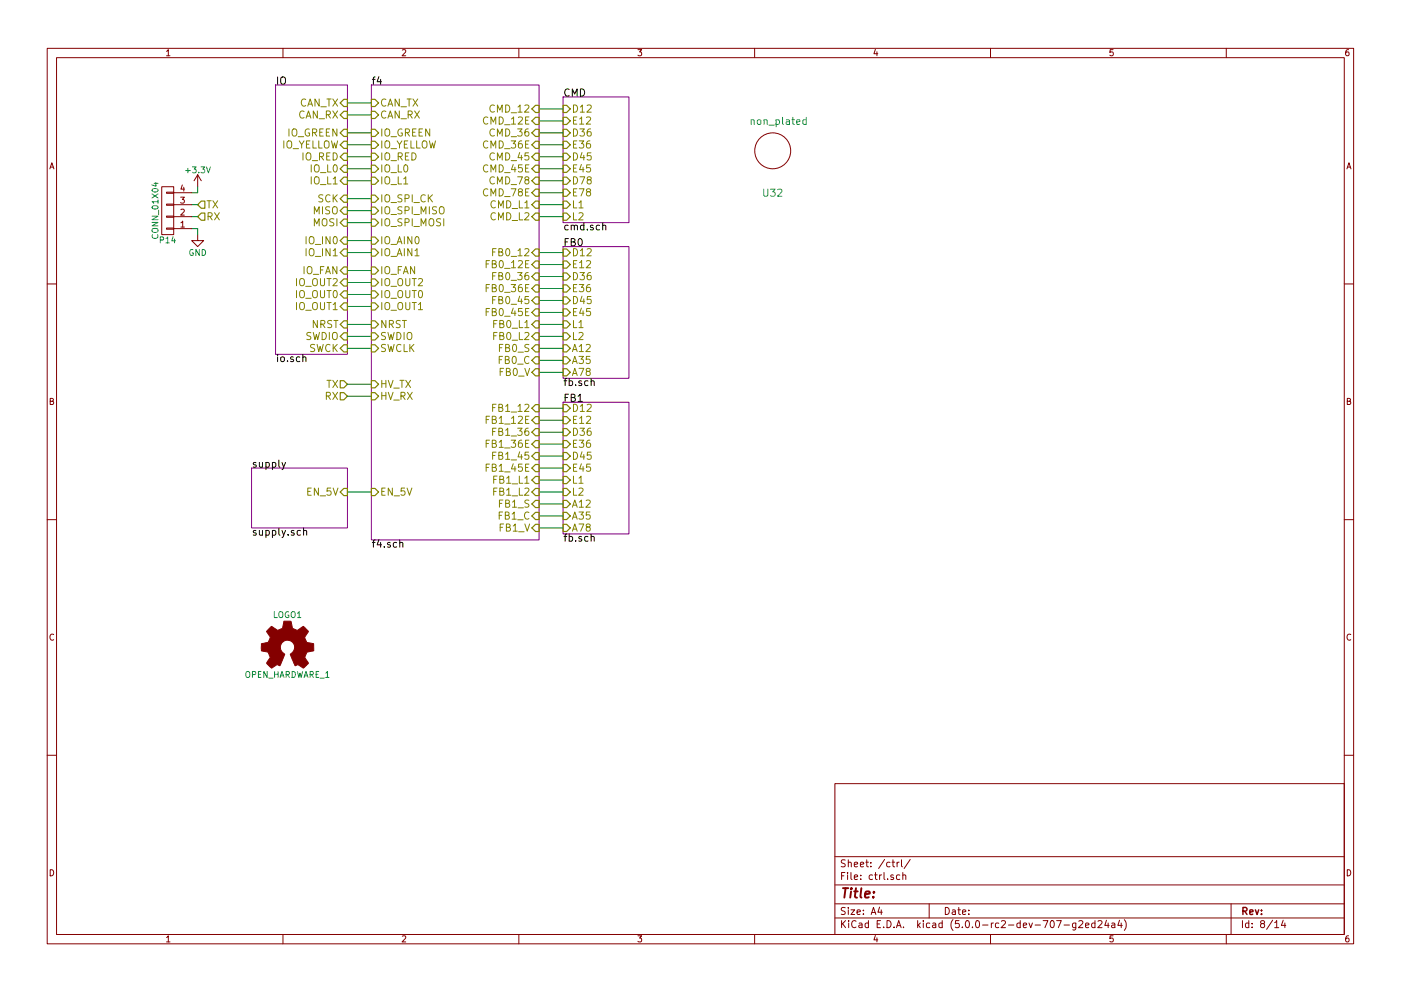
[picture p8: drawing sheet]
<svg xmlns="http://www.w3.org/2000/svg" width="297mm" height="210mm" viewBox="0 0 297 210" stroke-linecap="round" stroke-linejoin="round" font-family="sans-serif">
<g fill="none" stroke="#840000" stroke-width=".21">
<path d="M10 10.3h277v189.9h-277zM12 12.2h273v186.1h-273zM60 10.3v1.9M110 10.3v1.9M160 10.3v1.9M210 10.3v1.9M260 10.3v1.9M34.3 39.6h2.5v10.2h-2.5zM41.9 37.1l.8 1.2M41.9 37.1v2.5M41.9 37.1l-.8 1.2M35.3 40.8h1.5v.2h-1.5z"/>
<path d="M35.3 43.3h1.5v.3h-1.5zM35.3 45.8h1.5v.3h-1.5zM35.3 48.4h1.5v.2h-1.5zM36.8 48.5h3.8M36.8 46h3.8M36.8 43.4h3.8M36.8 40.9h3.8M41.9 49.8v1.2h1.3l-1.3 1.3-1.3-1.3h1.3M10 60.2h2M285 60.2h2M10 110.3h2M285 110.3h2"/>
<path d="M10 160.2h2M177 166.3h108v32h-108zM285 160.2h2M60 198.3v1.9M110 198.3v1.9M160 198.3v1.9M177 194.8h108M177 191.8h108M177 187.8h108M177 181.8h108M186.5 192.5l-.4 1h1M186.8 193v1"/>
<path d="M189.1 182.9h.6M189.3 182.4v1.3l.4 .2M190.2 182.9v1M190.6 182.9l-.4 .3M190.8 185.7l-.5-.1-.2 .3v.6l.2 .1 .5-.1M191.1 182.4v1.3l.2 .2M191.4 185.7l.2-.1 .4 .1v.9M191.4 185.1v1.5M193 182.3l-1.3 2M197 191.8v3M210 198.3v1.9M225.6 196.3h1.1"/>
<path d="M228.1 195.8v1.2l-.3 .3h-.3M228.1 195.9l-.4-.1-.3 .3 .1 .6 .2 .1 .4-.1M228.7 195.5l.6-.2 .3 .5-.9 1h.9M230.1 196.3l.8-.1-.1-.3-.4-.1-.3 .2 .1 .7h.6M232.2 195.9l-.5-.1-.3 .3 .1 .6 .2 .1 .5-.1M232.2 195.3v1.5M232.8 195.5l.6-.2 .3 .5-1 1h1M234.6 195.2l-.4 1.1h1M234.9 195.8v1M235.7 195.9h.6l.1 .9M236.4 196.2l-.5 .1-.2 .2 .2 .3 .5-.1M237.4 195.2l-.4 1.1h.9"/>
<path d="M237.7 195.8v1M238.4 195.1a1.79 1.79 0 0 1 0 2.3M260 198.3v1.9M261 191.8v6.5M270.3 195.8l.4-.5v1.5M270.3 196.8h.8M272.1 195.2l-.4 1.1h.9M272.4 195.8v1"/>
<circle cx="163.8" cy="32" r="3.8"/>
</g>
<path d="M58.4 18h15.3v57.2h-15.3zM78.7 18h35.6v96.5h-35.6zM119.4 20.6h13.9v26.6h-13.9zM119.4 52.3h13.9v28h-13.9zM53.3 99.3h20.4v12.7h-20.4zM119.4 85.3h13.9v28h-13.9z" fill="none" stroke="#840084" stroke-width=".21"/>
<path d="M127.8 47.9l.2-.1h.4v1M64.2 75.8l.2-.1 .4 .1 .1 .9M60.5 98.1l-.5 1.4-.2 .1M125.3 80.9l.3-.1 .3 .1 .1 .9M64.4 112.7l.2-.2 .3 .1 .1 1M64.4 112v1.6M84.8 115.2l.2-.1 .3 .1 .1 .9M125.3 113.9l.3-.1 .3 .1 .1 .9" fill="none" stroke="#000" stroke-width=".21"/>
<g fill="none" stroke="#848400" stroke-width=".25">
<path d="M72.1 28.2l.8-.8h.8v1.6h-.8zM72.1 30.7l.8-.7h.8v1.5h-.8zM72.9 21.1h.8v1.5h-.8l-.8-.8zM72.9 23.6h.8v1.5h-.8l-.8-.7zM72.9 35h.8v1.6h-.8l-.8-.8zM72.9 37.6h.8v1.5h-.8l-.8-.8zM72.9 32.5h.8v1.5h-.8l-.8-.7zM78.7 23.6h.8l.8 .8-.8 .7h-.8zM78.7 21.1h.8l.8 .7-.8 .8h-.8zM78.7 35h.8l.8 .8-.8 .8h-.8zM78.7 37.6h.8l.8 .7-.8 .8h-.8zM78.7 27.4h.8l.8 .8-.8 .8h-.8z"/>
<path d="M78.7 30h.8l.8 .7-.8 .8h-.8zM78.7 32.5h.8l.8 .8-.8 .7h-.8zM112.8 28.2l.7-.8h.8v1.6h-.8zM112.8 30.7l.7-.7h.8v1.5h-.8zM112.8 25.6l.7-.7h.8v1.5h-.8zM113.5 22.3h.8v1.6h-.8l-.7-.8zM113.5 32.5h.8v1.5h-.8l-.7-.7zM113.5 37.6h.8v1.5h-.8l-.7-.8zM113.5 35h.8v1.6h-.8l-.7-.8zM119.4 22.3h.7l.8 .8-.8 .8h-.7zM119.4 24.9h.7l.8 .7-.8 .8h-.7zM119.4 27.4h.7l.8 .8-.8 .8h-.7z"/>
<path d="M119.4 30h.7l.8 .7-.8 .8h-.7zM119.4 32.5h.7l.8 .8-.8 .7h-.7zM119.4 35h.7l.8 .8-.8 .8h-.7zM119.4 37.6h.7l.8 .7-.8 .8h-.7zM41.9 46l.8-.8h.7v1.5h-.7zM42.7 42.7h.7v1.5h-.7l-.8-.8zM72.1 57.4l.8-.8h.8v1.6h-.8zM72.1 59.9l.8-.7h.8v1.5h-.8zM72.1 51l.8-.7h.8v1.5h-.8zM72.1 42.2l.8-.8h.8v1.5h-.8zM72.9 52.8h.8v1.6h-.8l-.8-.8zM72.9 43.9h.8v1.6h-.8l-.8-.8z"/>
<path d="M72.9 46.5h.8v1.5h-.8l-.8-.8zM78.7 56.6h.8l.8 .8-.8 .8h-.8zM78.7 59.2h.8l.8 .7-.8 .8h-.8zM78.7 43.9h.8l.8 .8-.8 .8h-.8zM78.7 41.4h.8l.8 .8-.8 .7h-.8zM78.7 46.5h.8l.8 .7-.8 .8h-.8zM78.7 50.3h.8l.8 .7-.8 .8h-.8zM78.7 52.8h.8l.8 .8-.8 .8h-.8zM112.8 46l.7-.8h.8v1.5h-.8zM113.5 52.8h.8v1.6h-.8l-.7-.8zM113.5 57.9h.8v1.5h-.8l-.7-.7zM113.5 40.1h.8v1.6h-.8l-.7-.8z"/>
<path d="M113.5 55.4h.8v1.5h-.8l-.7-.8zM113.5 42.7h.8v1.5h-.8l-.7-.8zM119.4 40.1h.7l.8 .8-.8 .8h-.7zM119.4 42.7h.7l.8 .7-.8 .8h-.7zM119.4 45.2h.7l.8 .8-.8 .7h-.7zM119.4 52.8h.7l.8 .8-.8 .8h-.7zM119.4 55.4h.7l.8 .7-.8 .8h-.7zM119.4 57.9h.7l.8 .8-.8 .7h-.7zM72.1 62.5l.8-.8h.8v1.5h-.8zM72.1 68.8l.8-.7h.8v1.5h-.8zM72.1 71.4l.8-.8h.8v1.5h-.8zM72.9 64.3h.8v1.5h-.8l-.8-.8z"/>
<path d="M72.9 73.1h.8v1.6h-.8l-.8-.8zM78.7 70.6h.8l.8 .8-.8 .7h-.8zM78.7 73.1h.8l.8 .8-.8 .8h-.8zM78.7 68.1h.8l.8 .7-.8 .8h-.8zM78.7 61.7h.8l.8 .8-.8 .7h-.8zM78.7 64.3h.8l.8 .7-.8 .8h-.8zM112.8 66.3l.7-.8h.8v1.6h-.8zM112.8 68.8l.7-.7h.8v1.5h-.8zM112.8 71.4l.7-.8h.8v1.5h-.8zM113.5 63h.8v1.5h-.8l-.7-.8zM113.5 60.4h.8v1.6h-.8l-.7-.8zM113.5 73.1h.8v1.6h-.8l-.7-.8z"/>
<path d="M113.5 75.7h.8v1.5h-.8l-.7-.8zM113.5 78.2h.8v1.6h-.8l-.7-.8zM119.4 60.4h.7l.8 .8-.8 .8h-.7zM119.4 63h.7l.8 .7-.8 .8h-.7zM119.4 65.5h.7l.8 .8-.8 .8h-.7zM119.4 68.1h.7l.8 .7-.8 .8h-.7zM119.4 70.6h.7l.8 .8-.8 .7h-.7zM119.4 73.1h.7l.8 .8-.8 .8h-.7zM119.4 75.7h.7l.8 .7-.8 .8h-.7zM119.4 78.2h.7l.8 .8-.8 .8h-.7zM72.1 80.8h.8l.8 .7-.8 .8h-.8zM72.1 83.3h.8l.8 .8-.8 .7h-.8z"/>
<path d="M78.7 80.8h.8l.8 .7-.8 .8h-.8zM78.7 83.3h.8l.8 .8-.8 .7h-.8zM112.8 96.8l.7-.8h.8v1.5h-.8zM113.5 85.8h.8v1.6h-.8l-.7-.8zM113.5 90.9h.8v1.6h-.8l-.7-.8zM113.5 88.4h.8v1.5h-.8l-.7-.8zM113.5 93.5h.8v1.5h-.8l-.7-.8zM113.5 98.5h.8v1.6h-.8l-.7-.8zM119.4 85.8h.7l.8 .8-.8 .8h-.7zM119.4 88.4h.7l.8 .7-.8 .8h-.7zM119.4 90.9h.7l.8 .8-.8 .8h-.7zM119.4 93.5h.7l.8 .7-.8 .8h-.7z"/>
<path d="M119.4 96h.7l.8 .8-.8 .7h-.7zM119.4 98.5h.7l.8 .8-.8 .8h-.7zM72.9 103.6h.8v1.6h-.8l-.8-.8zM78.7 103.6h.8l.8 .8-.8 .8h-.8zM112.8 106.9l.7-.7h.8v1.5h-.8zM113.5 101.1h.8v1.5h-.8l-.7-.8zM113.5 103.6h.8v1.6h-.8l-.7-.8zM113.5 108.7h.8v1.5h-.8l-.7-.7zM113.5 111.2h.8v1.6h-.8l-.7-.8zM119.4 101.1h.7l.8 .7-.8 .8h-.7zM119.4 103.6h.7l.8 .8-.8 .8h-.7zM119.4 106.2h.7l.8 .7-.8 .8h-.7z"/>
<path d="M119.4 108.7h.7l.8 .8-.8 .7h-.7zM119.4 111.2h.7l.8 .8-.8 .8h-.7z"/>
</g>
<g fill="none" stroke="#008400" stroke-width=".21">
<path d="M41.9 39.6v1.3h-1.3M73.7 28.2h5M73.7 30.7h5M73.7 33.3h5M73.7 35.8h5M73.7 38.3h5M73.7 24.4h5M73.7 21.8h5M114.3 23.1h5.1M114.3 25.6h5.1M114.3 28.2h5.1M114.3 30.7h5.1"/>
<path d="M114.3 33.3h5.1M114.3 35.8h5.1M114.3 38.3h5.1M40.6 43.4h1.3M40.6 46h1.3M40.6 48.5h1.3v1.3M73.7 53.6h5M73.7 57.4h5M73.7 59.9h5M73.7 42.2h5M73.7 51h5M73.7 47.2h5"/>
<path d="M73.7 44.7h5M114.3 40.9h5.1M114.3 43.4h5.1M114.3 46h5.1M114.3 53.6h5.1M114.3 56.1h5.1M114.3 58.7h5.1M73.7 68.8h5M73.7 71.4h5M73.7 73.9h5M73.7 62.5h5M73.7 65h5"/>
<path d="M114.3 61.2h5.1M114.3 63.7h5.1M114.3 66.3h5.1M114.3 68.8h5.1M114.3 71.4h5.1M114.3 73.9h5.1M114.3 76.4h5.1M114.3 79h5.1M73.7 81.5h5M73.7 84.1h5M114.3 86.6h5.1M114.3 89.1h5.1"/>
<path d="M114.3 91.7h5.1M114.3 94.2h5.1M114.3 96.8h5.1M114.3 99.3h5.1M73.7 104.4h5M114.3 101.8h5.1M114.3 104.4h5.1M114.3 106.9h5.1M114.3 109.5h5.1M114.3 112h5.1"/>
</g>
<path d="M170.9 25.5l-.4-.1-.3 .3 .2 .6h.5M170.9 24.9v1.5" fill="none" stroke="#008484" stroke-width=".21"/>
<path d="M57 133.4l.6-.5 .6 .4a1.06 1.06 0 0 0 1.2 .3 1.06 1.06 0 0 0 .6-1l.2-.8h1.5l.1 .5a1.13 1.13 0 0 0 .7 1.2l.5 .3 1.3-.9 1.1 1-.4 .7a.75 .75 0 0 0-.2 1.2l.2 .5 1.5 .3v1.5l-.7 .1a.8 .8 0 0 0-1 .9l-.2 .4 .1 .2a1.33 1.33 0 0 1 .6 1.1l-1 1-.8-.6a.61 .61 0 0 0-.9 0l-1-2.3a1.65 1.65 0 0 0 .8-1.6 1.65 1.65 0 0 0-1-1.4 1.55 1.55 0 0 0-1.9 1 1.55 1.55 0 0 0 .9 1.9l-.9 2.2a.4 .4 0 0 1-.4 .2 .4 .4 0 0 1-.3-.2l-1.2 .8-.6-.6a.6 .6 0 0 1-.5-.5 .6 .6 0 0 1 .4-.6l.4-.6-.2-.5a.71 .71 0 0 0-.9-.8l-.8-.2v-1.4l.5-.1a1.11 1.11 0 0 0 1.2-.7 .75 .75 0 0 0-.2-1.2l-.4-.6z" fill="#840000" stroke="#840000" stroke-width=".21"/>
<text font-size="2.8" fill="#840000" x="178" y="190.5">Title:</text>
<g font-size="2.1">
<text x="58.4" y="17.9">IO</text>
<text x="78.7" y="17.9">f4</text>
<text x="119.4" y="20.5">CMD</text>
<text x="119.4" y="48.9">cmd.sch</text>
<text x="119.4" y="52.2">FB0</text>
<text x="58.4" y="76.8">io.sch</text>
<text x="119.4" y="81.9">fb.sch</text>
<text x="119.4" y="85.2">FB1</text>
<text x="53.3" y="99.2">supply</text>
<text x="53.3" y="113.6">supply.sch</text>
<text x="78.7" y="116.2">f4.sch</text>
<text x="119.4" y="114.9">fb.sch</text>
</g>
<g font-size="2.1" fill="#848400">
<text x="63.4" y="22.6">CAN_TX</text>
<text x="80.5" y="22.6">CAN_TX</text>
<text x="104.1" y="23.9">CMD_12</text>
<text x="121.2" y="23.9">D12</text>
<text x="60.9" y="29">IO_GREEN</text>
<text x="63.1" y="25.1">CAN_RX</text>
<text x="80.5" y="25.1">CAN_RX</text>
<text x="80.5" y="29">IO_GREEN</text>
<text x="102.7" y="26.4">CMD_12E</text>
<text x="104.1" y="29">CMD_36</text>
<text x="121.2" y="26.4">E12</text>
<text x="121.2" y="29">D36</text>
<text x="59.4" y="31.5">IO_YELLOW</text>
<text x="64" y="34">IO_RED</text>
<text x="80.5" y="31.5">IO_YELLOW</text>
<text x="80.5" y="34">IO_RED</text>
<text x="102.7" y="31.5">CMD_36E</text>
<text x="104.1" y="34">CMD_45</text>
<text x="121.2" y="31.5">E36</text>
<text x="121.2" y="34">D45</text>
<text x="66" y="36.6">IO_L0</text>
<text x="66" y="39.1">IO_L1</text>
<text x="80.5" y="36.6">IO_L0</text>
<text x="80.5" y="39.1">IO_L1</text>
<text x="102.7" y="36.6">CMD_45E</text>
<text x="102.7" y="41.7">CMD_78E</text>
<text x="104.1" y="39.1">CMD_78</text>
<text x="121.2" y="36.6">E45</text>
<text x="121.2" y="39.1">D78</text>
<text x="121.2" y="41.7">E78</text>
<text x="43.7" y="44.2">TX</text>
<text x="43.7" y="46.7">RX</text>
<text x="66.4" y="45.5">MISO</text>
<text x="67.4" y="42.9">SCK</text>
<text x="80.5" y="45.5">IO_SPI_MISO</text>
<text x="80.5" y="42.9">IO_SPI_CK</text>
<text x="104" y="44.2">CMD_L1</text>
<text x="104" y="46.7">CMD_L2</text>
<text x="121.2" y="44.2">L1</text>
<text x="121.2" y="46.7">L2</text>
<text x="65.2" y="51.8">IO_IN0</text>
<text x="66.4" y="48">MOSI</text>
<text x="80.5" y="48">IO_SPI_MOSI</text>
<text x="80.5" y="51.8">IO_AIN0</text>
<text x="64.1" y="58.2">IO_FAN</text>
<text x="65.2" y="54.4">IO_IN1</text>
<text x="80.5" y="58.2">IO_FAN</text>
<text x="80.5" y="54.4">IO_AIN1</text>
<text x="103.6" y="56.9">FB0_12E</text>
<text x="105" y="54.4">FB0_12</text>
<text x="105" y="59.4">FB0_36</text>
<text x="121.2" y="54.4">D12</text>
<text x="121.2" y="56.9">E12</text>
<text x="121.2" y="59.4">D36</text>
<text x="62.8" y="60.7">IO_OUT2</text>
<text x="62.8" y="63.2">IO_OUT0</text>
<text x="62.8" y="65.8">IO_OUT1</text>
<text x="80.5" y="60.7">IO_OUT2</text>
<text x="80.5" y="63.2">IO_OUT0</text>
<text x="80.5" y="65.8">IO_OUT1</text>
<text x="103.6" y="62">FB0_36E</text>
<text x="105" y="64.5">FB0_45</text>
<text x="121.2" y="62">E36</text>
<text x="121.2" y="64.5">D45</text>
<text x="66.1" y="69.6">NRST</text>
<text x="80.5" y="69.6">NRST</text>
<text x="103.6" y="67.1">FB0_45E</text>
<text x="104.9" y="69.6">FB0_L1</text>
<text x="121.2" y="67.1">E45</text>
<text x="121.2" y="69.6">L1</text>
<text x="64.7" y="72.1">SWDIO</text>
<text x="65.4" y="74.7">SWCK</text>
<text x="80.5" y="72.1">SWDIO</text>
<text x="80.5" y="74.7">SWCLK</text>
<text x="104.9" y="72.1">FB0_L2</text>
<text x="105.8" y="77.2">FB0_C</text>
<text x="105.9" y="74.7">FB0_S</text>
<text x="121.2" y="72.1">L2</text>
<text x="121.2" y="74.7">A12</text>
<text x="121.2" y="77.2">A35</text>
<text x="69.2" y="82.3">TX</text>
<text x="80.5" y="82.3">HV_TX</text>
<text x="105.9" y="79.8">FB0_V</text>
<text x="121.2" y="79.8">A78</text>
<text x="68.9" y="84.8">RX</text>
<text x="80.5" y="84.8">HV_RX</text>
<text x="103.6" y="89.9">FB1_12E</text>
<text x="105" y="87.4">FB1_12</text>
<text x="121.2" y="87.4">D12</text>
<text x="121.2" y="89.9">E12</text>
<text x="103.6" y="95">FB1_36E</text>
<text x="105" y="92.5">FB1_36</text>
<text x="121.2" y="92.5">D36</text>
<text x="121.2" y="95">E36</text>
<text x="103.6" y="100.1">FB1_45E</text>
<text x="105" y="97.5">FB1_45</text>
<text x="121.2" y="97.5">D45</text>
<text x="121.2" y="100.1">E45</text>
<text x="65.2" y="105.2">EN_5V</text>
<text x="80.5" y="105.2">EN_5V</text>
<text x="104.9" y="102.6">FB1_L1</text>
<text x="104.9" y="105.2">FB1_L2</text>
<text x="105.9" y="107.7">FB1_S</text>
<text x="121.2" y="102.6">L1</text>
<text x="121.2" y="105.2">L2</text>
<text x="121.2" y="107.7">A12</text>
<text x="105.8" y="110.2">FB1_C</text>
<text x="105.9" y="112.8">FB1_V</text>
<text x="121.2" y="110.2">A35</text>
<text x="121.2" y="112.8">A78</text>
</g>
<g font-size="2.1" fill="#008484">
<text x="159.4" y="26.5">non_plated</text>
<text x="161.9" y="41.7">U32</text>
</g>
<g font-size="2.1" fill="#840000">
<text x="178" y="184">Sheet: /ctrl/</text>
<text x="178" y="186.7">File: ctrl.sch</text>
<text x="178" y="196.9">KiCad E.D.A. kicad (5.0.0-rc2-dev-707-g2ed24a4)</text>
<text x="178" y="194.1">Size: A4</text>
<text x="200" y="194.1">Date:</text>
<text x="263" y="194.1">Rev:</text>
<text x="263" y="196.9">Id: 8/14</text>
</g>
<g font-size="1.8" fill="#840000">
<text x="35" y="11.9">1</text>
<text x="85" y="11.9">2</text>
<text x="135" y="11.9">3</text>
<text x="185" y="11.9">4</text>
<text x="235" y="11.9">5</text>
<text x="285" y="11.9">6</text>
<text x="10.4" y="35.9">A</text>
<text x="285.4" y="35.9">A</text>
<text x="38.3" y="40.6">4</text>
<text x="38.3" y="45.7">2</text>
<text x="38.3" y="43.2">3</text>
<text x="38.3" y="48.3">1</text>
<text x="10.4" y="85.9">B</text>
<text x="285.4" y="85.9">B</text>
<text x="10.4" y="135.9">C</text>
<text x="285.4" y="135.9">C</text>
<text x="10.4" y="185.9">D</text>
<text x="285.4" y="185.9">D</text>
<text x="35" y="199.9">1</text>
<text x="85" y="199.9">2</text>
<text x="135" y="199.9">3</text>
<text x="185" y="199.9">4</text>
<text x="235" y="199.9">5</text>
<text x="285" y="199.9">6</text>
</g>
<g font-size="1.8" fill="#008484">
<text x="39.6" y="36.7">+3.3V</text>
<text x="33.6" y="50.3" transform="rotate(-90 33.6 50.3)">CONN_01X04</text>
<text x="34" y="51.6">P14</text>
<text x="40" y="54.3">GND</text>
<text x="57.9" y="131.1">LOGO1</text>
<text x="51.7" y="143.8">OPEN_HARDWARE_1</text>
</g>
</svg>
